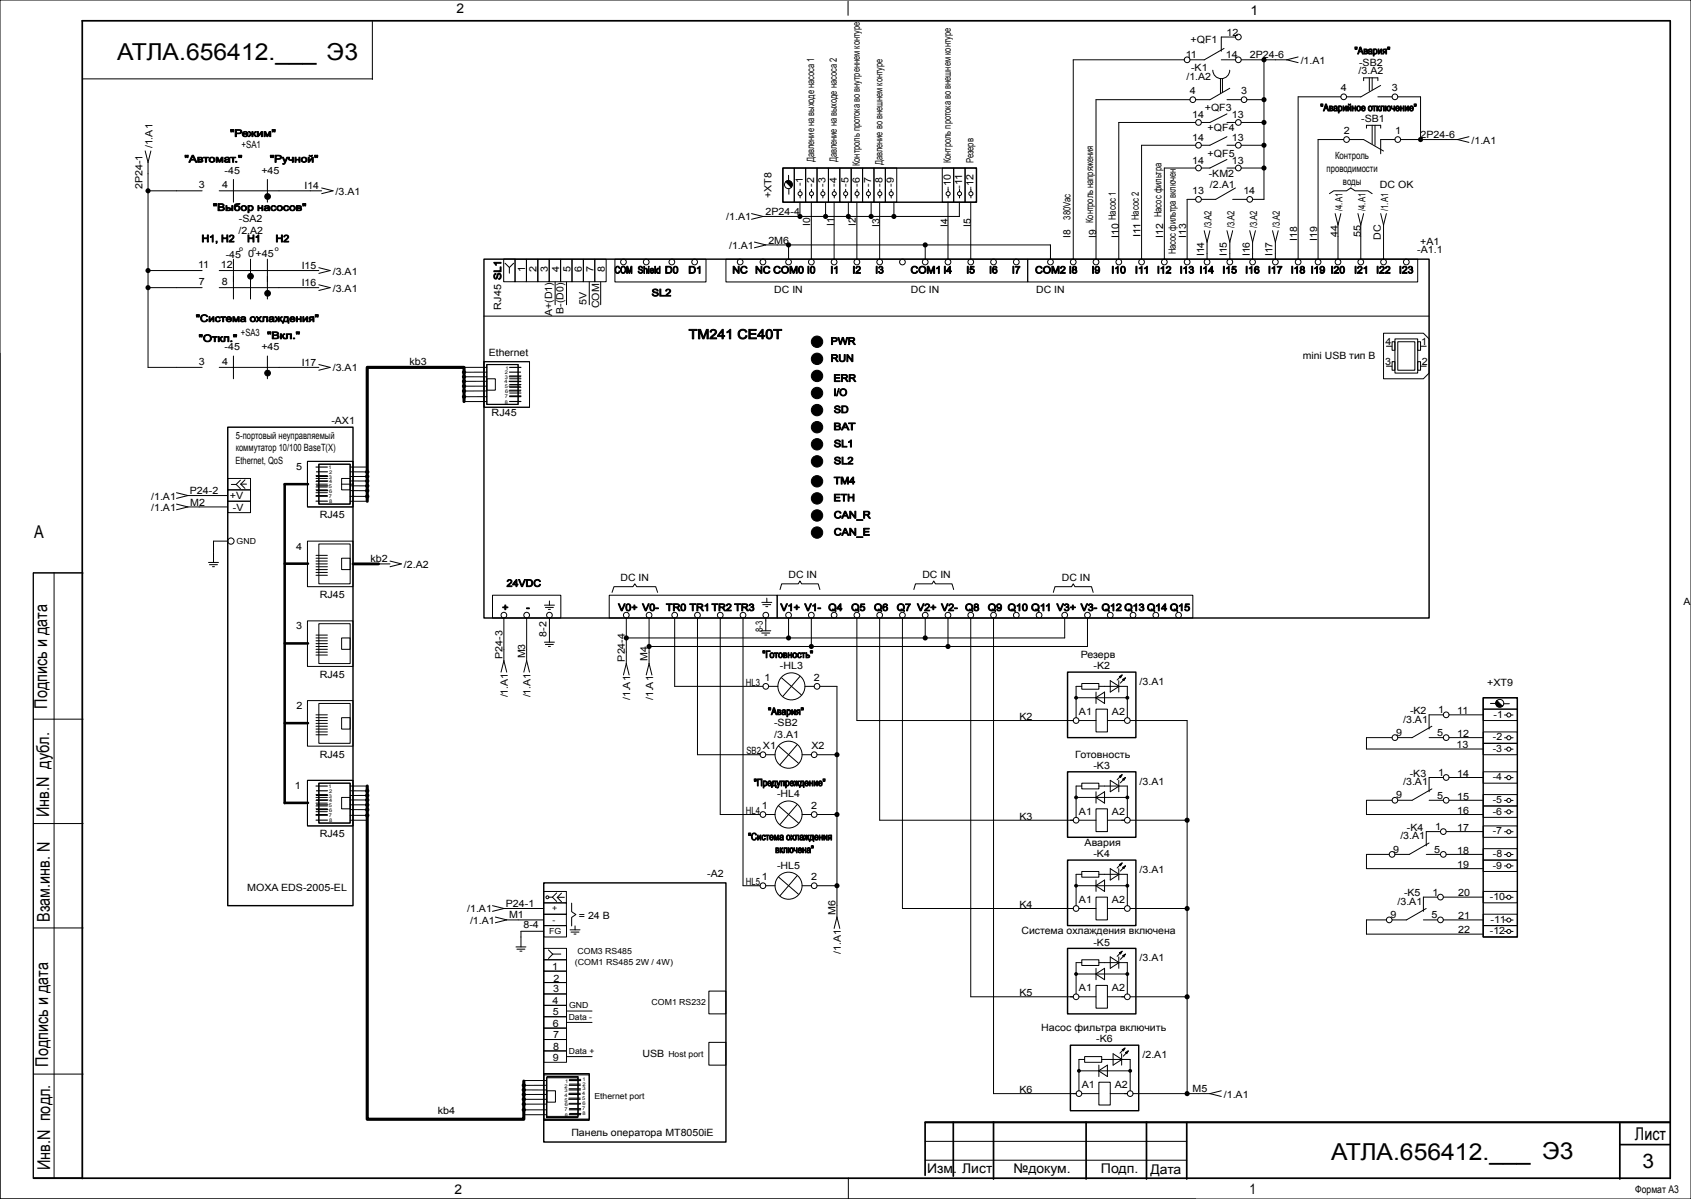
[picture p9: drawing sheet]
<svg xmlns="http://www.w3.org/2000/svg" width="594mm" height="421mm" viewBox="0 0 594 421" stroke-linecap="round" stroke-linejoin="round" font-family="sans-serif">
<g fill="none" stroke="#000" stroke-width=".35">
<path d="M0 0h594v421h-594zM130.8 7.5v20.4M297.9 .4v5M430 17l-7 4h-5M434 13h-5v5M29 27.7h101.9M416 21h-39v70M418 35h-33v56M426 24.6a2.97 2.97 0 0 0 3 3 2.97 2.97 0 0 0 3-3M428.7 27.6v5.2M429 21h5M429.4 27.6v4.7"/>
<path d="M431 35h5M432 31l-7 4h-5M436 21h16M438 35h6M444 21v49h-4M452 21l4 1M456 20l-4 1M471 34h-15v57M473 34h5M479 28.3v-1h5v1M481 27.3v4.7M482 27.3v4.2"/>
<path d="M484 34h5M485 30l-7 4M491 34h8v15M51 53l1 4M52 57v72h19M53 53l-1 4M275 59h4v12h-4zM279 59h4v12h-4zM283 59h4v12h-4zM287 59h4v12h-4zM291 59h4v12h-4zM295 59h4v12h-4z"/>
<path d="M299 59h4v12h-4zM303 59h4v12h-4zM307 59h4v12h-4zM311 59h4v12h-4zM331 59h4v12h-4zM335 59h4v12h-4zM339 59h4v12h-4zM420 43h-27v48M420 51h-19v40M420 59h-11v32M431 48l-6 3h-3M431 51h3"/>
<path d="M431 40l-6 3h-3M431 43h3M431 56l-6 3h-3M431 59h3M436 51h8M436 43h8M436 59h8M472 49h-9v42M474 49h5l7 4M480 45v-1h5v1M482 44v6.5M483 44v7"/>
<path d="M490 49h-5v5M492 49h20M512 49l4 1M516 48l-4 1M52 67h19M77 67h36M113 66l4 1-4 1M264 75l4 1M268 76l-4 1M277 61.6v1.9M277.1 66.2v2M281 71v5"/>
<path d="M281.1 68.8v.7M281.1 66.5v.8M285 71v20M285.1 68.8v.7M285.1 66.5v.8M289.1 68.8v.7M289.1 66.5v.8M290 71v5M293 71v20M293.1 68.8v.7M293.1 66.5v.8M297.1 68.8v.7"/>
<path d="M297.1 66.5v.8M298 71v5M301 71v20M301.1 68.8v.7M301.1 66.5v.8M305.1 68.8v.7M305.1 66.5v.8M306 71v5M309 71v20M309.1 68.8v.7M309.1 66.5v.8M313.1 68.8v.7"/>
<path d="M313.1 66.5v.8M314 71v5M333 71v20M333.1 68.8v.7M333.1 66.5v.8M337 71v5h-69M337.1 68.8v.7M337.1 66.5v.8M341 71v20M341.1 68.8v.7M341.1 66.5v.8M420 70h-3v21"/>
<path d="M433 70h5M434 66l-7 4h-5M467 68l1.5-1h4.5l1.5-1 1.5 1h4.5l1.5 1M469 75l1 4M470 79v12M471 75l-1 4M477 75l1 4M478 79v12M479 75l-1 4M485 75l1 4M486 79v12M487 75l-1 4"/>
<path d="M52 95h19M77 95h35M112 94l4 1-4 1M112 100l4 1-4 1M176.9 90.9h4v8h-4zM177.4 92.4l1.5 1.5M178.9 93.9v2M180.4 92.4l-1.5 1.5M180.9 91h4v7.9h-4zM184.9 91h4v7.9h-4zM188.9 91h4v7.9h-4zM192.9 91h4v7.9h-4z"/>
<path d="M195 99v8M196.9 91h4v7.9h-4zM199 99v8M200.9 91h4v7.9h-4zM204.9 91h4v7.9h-4zM207 99v8M208.9 91h4v7.9h-4zM211 99v8M216 91h32v8h-32zM255 91h106v8h-106zM265 85l4 1M269 86h100v5"/>
<path d="M269 86l-4 1M277 86v5M325 86v5M361 91h137v8h-137zM423 81l1 4M424 85v6M425 81l-1 4M431 81l1 4M432 85v6M433 81l-1 4M439 81l1 4M440 85v6"/>
<path d="M441 81l-1 4M447 81l1 4M448 85v6M449 81l-1 4M52 101h19M77 101h35M170 111h332M486 117h14l2 2v12l-2 2h-14zM490 119h8v12h-8zM0 124v297h420M77 129h35M112 128l4 1-4 1"/>
<path d="M163 132.3h8M170 127h16v16h-16zM171 135.6h-8M171 128h11v14h-11zM171 133h3v4h-3zM171 130.7h-8M171 133.9h-8M171 129h-8v12h8M171 137.3h-8M171 139.3h-8M179 135h4M179 132h4"/>
<path d="M179 139h4M179 133h4M179 137h4M179 134h4M179 136h4M179 138h4M487 121.6h1.9M487 128.6h1.9M489 120h1v3h-1zM489 127h1v3h-1zM491 120h6v10h-6zM498 120h1v3h-1z"/>
<path d="M498 127h1v3h-1zM499.1 121.6h1.9M499.1 128.6h1.9M62 173l4 1M62 177l4 1M66 174h14M66 174l-4 1M66 178h14M66 178l-4 1M80 172h8v4h-8zM80 176h8v4h-8zM80 168h8v4h-8z"/>
<path d="M81.3 170.1h1.6M84.5 168.6l-1.5 1.5 1.5 1.5M84.7 170h1.9M86 168.5l-1.5 1.5 1.5 1.5M108 162h16v16h-16zM111 170h4M111 167h4M111 174h4M111 168h4M111 172h4M111 169h4M111 171h4"/>
<path d="M111 173h4M112 163h11v14h-11zM120 168h3v4h-3zM120 170h4M123 172.3h6M123 174.3h6M123 164h6v12h-6M123 165.7h6M123 168.9h6M123 170.6h6M129 167.3h-6M73.3 197.5h3.5"/>
<path d="M73.6 198.3h2.8M74.6 199h.7M80 190h-5v7.5M108 190h16v16h-16zM111 198h4M111 195h4M111 196h4M111 197h4M111 199h4M112 191h11v14h-11zM120 196h3v4h-3zM133 198h4"/>
<path d="M137 197l4 1-4 1M11.7 201.1h17.3v212.5h-17.3zM19 201.2v212.6M29.2 201.2h-17.5v212.6M108 218h16v16h-16zM111 202h4M111 200h4M111 201h4M112 219h11v14h-11zM173 209h24v8h-24zM177 217v15M185 217v15"/>
<path d="M191.2 212.5h3.5M191.6 213.3h2.8M192.6 214h.7M193 211v1.5M193 217v8.5M214 209h59v8h-59zM215 208l.7-2h6.6l.7-1 .7 1h6.6l.7 2M220 217v16M228 217v16M237 217v24h31M245 217v48h22M253 217v69h14"/>
<path d="M261 217v94h6M267.6 211.5h3.5M267.9 212.3h2.8M269 213h.7M269 217v4.5M269.4 210v1.5M273 209h146v8h-146zM274 207l.6-2h5.8l.6-1 .6 1h5.8l.6 2M277 217v7M285 217v10M301 217v36h76M309 217v71h68"/>
<path d="M317 217v102h60M321 207l.6-2h5.8l.6-1 .6 1h5.8l.6 2M325 217v7M333 217v10M341 217v133h36M349 217v167h29M370 208l.6-2h5.8l.6-1 .6 1h5.8l.6 2M374 217v7h-154M382 217v10h-154M111 226h4M111 223h4M111 230h4"/>
<path d="M111 224h4M111 228h4M111 225h4M111 227h4M111 229h4M120 224h3v4h-3zM177 232l-1 4M177 232l1 4M185 232l-1 4M185 232l1 4M191.2 225.5h3.5M191.6 226.3h2.8"/>
<path d="M192.6 227h.7M220 233l-1 4M220 233l1 4M228 233l-1 4M228 233l1 4M267.3 221.5h3.4M267.6 222.3h2.8M268.6 223h.7M274.5 238l7 6M281 237.5l-6 7M380 240h6v2h-6zM390 239l3.1 2-3.1 2z"/>
<path d="M393 239v4M394.2 237l-1.8 1.8M395.3 238l-1.7 1.9M11.7 252.5h17.5M108 246h16v16h-16zM111 253h4M111 254h4M111 251h4M111 258h4M111 252h4M111 256h4M111 255h4"/>
<path d="M111 257h4M112 247h11v14h-11zM120 252h3v4h-3zM270 241h3.2M282.8 241h3.2M288 241h6v81M378 245h18M379 253h6M380 241h-2v11M384.9 245l3.1-2v4zM385 249h4v8h-4zM385 243v4"/>
<path d="M386 241h10v11M389 253h6M397 253h20v131M489 259h-9v4h41M491 259h5M502 259h5M503 255l-7 4M507 251h-5v5M509 251h12M509 259h12M521 249h12v4h-12zM521 257h12v4h-12z"/>
<path d="M521 245h12v4h-12zM523.6 247h1.9M528.2 247.1h2M528.5 251.1h.8M528.5 259.1h.8M530.8 251.1h.7M530.8 259.1h.7M108 274h16v16h-16zM111 279h4M112 275h11v14h-11zM123 276h6v12h-6M123 277.7h6"/>
<path d="M129 279.3h-6M269 265h3.3M273.5 262l7 6M280 261.5l-6 7M281.7 265h3.3M287 265h7M380 275h6v2h-6zM380 276h-2v11M385 278v4M386 276h10v11M390 274l3.1 2-3.1 2zM393 274v4"/>
<path d="M394.2 272l-1.8 1.8M395.3 273l-1.7 1.9M503 277l-7 4h-5M507 273h-5v5M509 273h12M521 261h12v4h-12zM521 271h12v4h-12zM521 279h12v4h-12zM528.5 263.1h.8M528.5 273.1h.8M530.8 273.1h.7M530.8 263.1h.7"/>
<path d="M11.7 289.2h17.5M111 280h4M111 282h4M111 286h4M111 284h4M111 281h4M111 283h4M111 285h4M120 280h3v4h-3zM123 284.3h6M123 286.3h6M123 280.9h6"/>
<path d="M123 282.6h6M269 286h3.3M273.5 283l7 6M280 282.5l-6 7M281.7 286h3.3M287 286h7M378 280h18M379 288h6M384.9 280l3.1-2v4zM385 284h4v8h-4zM389 288h6M397 288h20"/>
<path d="M489 281h-9v5h41M502 296l-7 4M502 281h5M506 292h-5v5M508 292h13M509 281h12M521 283h12v4h-12zM521 290h12v4h-12zM521 298h12v4h-12zM528.5 285.1h.8M528.5 292.1h.8M528.5 281.1h.8"/>
<path d="M530.8 281.1h.7M530.8 285.1h.7M530.8 292.1h.7M173 318l4 1M177 319h14M177 319l-4 1M191 317h8v4h-8zM191 313h8v4h-8zM192.9 315h1.1M195.5 313.5l-1.5 1.5 1.5 1.5M195.9 315.1h2.4M197.2 313.6l-1.5 1.5 1.5 1.5"/>
<path d="M200.8 317.1v3l1.5 1-1.5 1v3M269 311h3.3M273.5 308l7 6M280 307.5l-6 7M281.7 311h3.3M287 311h7M378 311h18M379 319h6M380 306h6v2h-6zM380 307h-2v11M384.9 311l3.1-2v4zM385 315h4v8h-4z"/>
<path d="M385 309v4M386 307h10v11M389 319h6M390 305l3.1 2-3.1 2zM393 305v4M394.2 303l-1.8 1.8M395.3 304l-1.7 1.9M397 319h20M488 300h-8v5h41M490 300h5M501 319l-7 4h-5M501 300h5"/>
<path d="M505 315h-5v5M507 315h14M508 300h13M521 302h12v4h-12zM521 313h12v4h-12zM528.5 304.1h.8M528.5 315.1h.8M528.5 300.1h.8M530.8 315.1h.7M530.8 304.1h.7M530.8 300.1h.7M11.7 325.8h17.5"/>
<path d="M174 322l4 1M178 323h13M178 323l-4 1M181.2 332.5h3.6M181.6 333.3h2.8M182.6 334h.7M191 321h8v4h-8zM191 333h8v4h-8zM191 337h8v4h-8zM191 325h8v4h-8zM191 327h-8v5.5M192.7 333.5l1.5 1.5-1.5 1.5"/>
<path d="M194 335h3M200.3 326.5h3.5M200.6 327.3h2.8M201.6 328h.7M202 325.1v1.4M294 322l-1 4M294 322l1 4M380 337h6v2h-6zM380 338h-2v11M386 338h10v11M390 336l3.1 2-3.1 2zM393 336v4"/>
<path d="M394.2 334l-1.8 1.8M395.3 335l-1.7 1.9M487 323h-7v5h41M500 323h5M507 323h14M521 325h12v4h-12zM521 321h12v4h-12zM528.5 327.1h.8M528.5 323.1h.8M530.8 327.1h.7M530.8 323.1h.7M191 341h8v4h-8z"/>
<path d="M191 345h8v4h-8zM191 349h8v4h-8zM191 353h8v4h-8zM191 357h8v4h-8zM199 359h9M199 355h9M249 348h6v8h-6zM378 342h18M379 350h6M384.9 342l3.1-2v4zM385 346h4v8h-4zM385 340v4"/>
<path d="M389 350h6M397 350h20M11.7 377.1h17.5M191 377.4h16v16h-16zM191 361h8v4h-8zM191 365h8v4h-8zM191 369h8v4h-8zM191 377h16v16h-16zM192 379.4h-8v12h8M192.1 378h11v14h-11zM199 371h9M200 379h4"/>
<path d="M249 366h6v8h-6zM379 376h18M381 371h6v2h-6zM381 372h-2v11M385.9 376l3.1-2v4zM386 374v4M387 372h10v11M391 370l3.1 2-3.1 2zM394 370v4M395.2 368l-1.8 1.8M396.3 369l-1.7 1.9M184 382.7h8"/>
<path d="M184 386h8M192 381.1h-8M192 384.3h-8M192 387.7h-8M192 389.7h-8M192.1 383h3v4h-3zM199.8 385.6h4M199.8 383.9h4M199.9 382.3h4M200 380.7h3.8M200 387.4h4M200 389.3h4"/>
<path d="M200.1 391h4M380 384h6M386 380h4v8h-4zM390 384h6M398 384h27M425 384l4 1M429 383l-4 1M298 413.6v7.3M325 407.4h91.9M325 400.8h91.9"/>
<circle cx="435" cy="13" r="1"/>
<circle cx="417" cy="21" r="1"/>
<circle cx="419" cy="35" r="1"/>
<circle cx="435" cy="21" r="1"/>
<circle cx="437" cy="35" r="1"/>
<circle cx="472" cy="34" r="1"/>
<circle cx="490" cy="34" r="1"/>
<circle cx="421" cy="59" r="1"/>
<circle cx="421" cy="43" r="1"/>
<circle cx="421" cy="51" r="1"/>
<circle cx="435" cy="59" r="1"/>
<circle cx="435" cy="43" r="1"/>
<circle cx="435" cy="51" r="1"/>
<circle cx="473" cy="49" r="1"/>
<circle cx="491" cy="49" r="1"/>
<circle cx="277" cy="64.9" r="1.38"/>
<circle cx="281.1" cy="68" r=".72"/>
<circle cx="285.1" cy="68" r=".72"/>
<circle cx="289.1" cy="68" r=".72"/>
<circle cx="293.1" cy="68" r=".72"/>
<circle cx="297.1" cy="68" r=".72"/>
<circle cx="301.1" cy="68" r=".72"/>
<circle cx="305.1" cy="68" r=".72"/>
<circle cx="309.1" cy="68" r=".72"/>
<circle cx="313.1" cy="68" r=".72"/>
<circle cx="333.1" cy="68" r=".72"/>
<circle cx="337.1" cy="68" r=".72"/>
<circle cx="341.1" cy="68" r=".72"/>
<circle cx="421" cy="70" r="1"/>
<circle cx="439" cy="70" r="1"/>
<circle cx="219" cy="92" r="1"/>
<circle cx="227" cy="92" r="1"/>
<circle cx="236" cy="92" r="1"/>
<circle cx="244" cy="92" r="1"/>
<circle cx="260" cy="92" r="1"/>
<circle cx="268" cy="92" r="1"/>
<circle cx="277" cy="92" r="1"/>
<circle cx="285" cy="92" r="1"/>
<circle cx="293" cy="92" r="1"/>
<circle cx="301" cy="92" r="1"/>
<circle cx="309" cy="92" r="1"/>
<circle cx="317" cy="92" r="1"/>
<circle cx="325" cy="92" r="1"/>
<circle cx="333" cy="92" r="1"/>
<circle cx="341" cy="92" r="1"/>
<circle cx="349" cy="92" r="1"/>
<circle cx="357" cy="92" r="1"/>
<circle cx="369" cy="92" r="1"/>
<circle cx="377" cy="92" r="1"/>
<circle cx="385" cy="92" r="1"/>
<circle cx="393" cy="92" r="1"/>
<circle cx="401" cy="92" r="1"/>
<circle cx="409" cy="92" r="1"/>
<circle cx="417" cy="92" r="1"/>
<circle cx="424" cy="92" r="1"/>
<circle cx="432" cy="92" r="1"/>
<circle cx="440" cy="92" r="1"/>
<circle cx="448" cy="92" r="1"/>
<circle cx="456" cy="92" r="1"/>
<circle cx="463" cy="92" r="1"/>
<circle cx="470" cy="92" r="1"/>
<circle cx="478" cy="92" r="1"/>
<circle cx="486" cy="92" r="1"/>
<circle cx="494" cy="92" r="1"/>
<circle cx="81.1" cy="190" r="1.1"/>
<circle cx="177" cy="216" r="1"/>
<circle cx="185" cy="216" r="1"/>
<circle cx="193" cy="216" r="1"/>
<circle cx="220" cy="216" r="1"/>
<circle cx="228" cy="216" r="1"/>
<circle cx="237" cy="216" r="1"/>
<circle cx="245" cy="216" r="1"/>
<circle cx="253" cy="216" r="1"/>
<circle cx="261" cy="216" r="1"/>
<circle cx="269" cy="216" r="1"/>
<circle cx="277" cy="216" r="1"/>
<circle cx="285" cy="216" r="1"/>
<circle cx="293" cy="216" r="1"/>
<circle cx="301" cy="216" r="1"/>
<circle cx="309" cy="216" r="1"/>
<circle cx="317" cy="216" r="1"/>
<circle cx="325" cy="216" r="1"/>
<circle cx="333" cy="216" r="1"/>
<circle cx="341" cy="216" r="1"/>
<circle cx="349" cy="216" r="1"/>
<circle cx="357" cy="216" r="1"/>
<circle cx="365" cy="216" r="1"/>
<circle cx="374" cy="216" r="1"/>
<circle cx="382" cy="216" r="1"/>
<circle cx="390" cy="216" r="1"/>
<circle cx="398" cy="216" r="1"/>
<circle cx="406" cy="216" r="1"/>
<circle cx="414" cy="216" r="1"/>
<circle cx="269" cy="241" r="1"/>
<circle cx="278" cy="241" r="4.8"/>
<circle cx="287" cy="241" r="1"/>
<circle cx="378" cy="253" r="1"/>
<circle cx="396" cy="253" r="1"/>
<circle cx="490" cy="259" r="1"/>
<circle cx="508" cy="251" r="1"/>
<circle cx="508" cy="259" r="1"/>
<circle cx="526.9" cy="247" r="1.38"/>
<circle cx="530" cy="259.1" r=".72"/>
<circle cx="530" cy="251.1" r=".72"/>
<circle cx="268" cy="265" r="1"/>
<circle cx="277" cy="265" r="4.8"/>
<circle cx="286" cy="265" r="1"/>
<circle cx="508" cy="273" r="1"/>
<circle cx="530" cy="263.1" r=".72"/>
<circle cx="530" cy="273.1" r=".72"/>
<circle cx="268" cy="286" r="1"/>
<circle cx="277" cy="286" r="4.8"/>
<circle cx="286" cy="286" r="1"/>
<circle cx="378" cy="288" r="1"/>
<circle cx="396" cy="288" r="1"/>
<circle cx="489" cy="300" r="1"/>
<circle cx="490" cy="281" r="1"/>
<circle cx="507" cy="300" r="1"/>
<circle cx="507" cy="292" r="1"/>
<circle cx="508" cy="281" r="1"/>
<circle cx="530" cy="281.1" r=".72"/>
<circle cx="530" cy="292.1" r=".72"/>
<circle cx="530" cy="285.1" r=".72"/>
<circle cx="192.3" cy="315.1" r=".5"/>
<circle cx="268" cy="311" r="1"/>
<circle cx="277" cy="311" r="4.8"/>
<circle cx="286" cy="311" r="1"/>
<circle cx="378" cy="319" r="1"/>
<circle cx="396" cy="319" r="1"/>
<circle cx="506" cy="315" r="1"/>
<circle cx="530" cy="300.1" r=".72"/>
<circle cx="530" cy="315.1" r=".72"/>
<circle cx="530" cy="304.1" r=".72"/>
<circle cx="488" cy="323" r="1"/>
<circle cx="506" cy="323" r="1"/>
<circle cx="530" cy="327.1" r=".72"/>
<circle cx="530" cy="323.1" r=".72"/>
<circle cx="378" cy="350" r="1"/>
<circle cx="396" cy="350" r="1"/>
<circle cx="379" cy="384" r="1"/>
<circle cx="397" cy="384" r="1"/>
</g>
<g fill="none" stroke="#000" stroke-width=".6">
<path d="M28.8 7.3h557.9M28.9 7.4v406.4M586.7 7.4v406.4M325 394.1h261.5M334.9 394v19M349 394v20M381.5 394v20M402.7 394v20M416.9 394.1v19.9M569 394.5v19.5M586.5 394h-261.5v18.7M569.1 401.9h17.4"/>
<path d="M586.7 413.7h-574.9"/>
</g>
<path d="M275 59h68v12h-68zM170 91h332v126h-332zM80 150h44v168h-44zM375 236h24v23h-24zM521 245h12v84h-12zM375 271h24v23h-24zM191 310h64v91h-64zM375 302h24v23h-24zM375 333h24v23h-24zM376 367h24v23h-24z" fill="none" stroke="#000" stroke-width=".5"/>
<path d="M163 141v-12h-34v47M129 276v117h55v-13.4" fill="none" stroke="#000" stroke-width="1.1"/>
<g fill="#000" stroke="#000" stroke-width=".35">
<path d="M393.2 237.6l1-.6-.6 1zM394.3 238.6l1-.6-.5 1zM393.2 272.6l1-.6-.6 1zM394.3 273.6l1-.6-.5 1zM393.2 303.6l1-.6-.6 1zM394.3 304.6l1-.6-.5 1zM393.2 334.6l1-.6-.6 1zM394.3 335.6l1-.6-.5 1zM394.2 368.6l1-.6-.6 1zM395.3 369.6l1-.6-.5 1z"/>
<path d="M276 63.8a1.34 1.34 0 0 1 1.9 0 1.34 1.34 0 0 1 0 1.9z" fill-rule="evenodd"/>
<path d="M525.8 246l1.9 1.9a1.34 1.34 0 0 1-1.9 0 1.34 1.34 0 0 1 0-1.9z" fill-rule="evenodd"/>
<circle cx="94" cy="69" r="1"/>
<circle cx="88" cy="97" r="1"/>
<circle cx="94" cy="103" r="1"/>
<circle cx="94" cy="131" r="1"/>
<circle cx="287" cy="132" r="2"/>
<circle cx="287" cy="138" r="2"/>
<circle cx="287" cy="126" r="2"/>
<circle cx="287" cy="120" r="2"/>
<circle cx="287" cy="156" r="2"/>
<circle cx="287" cy="150" r="2"/>
<circle cx="287" cy="144" r="2"/>
<circle cx="287" cy="169" r="2"/>
<circle cx="287" cy="175" r="2"/>
<circle cx="287" cy="162" r="2"/>
<circle cx="287" cy="181" r="2"/>
<circle cx="287" cy="187" r="2"/>
<circle cx="378" cy="245" r=".5"/>
<circle cx="396" cy="245" r=".5"/>
<circle cx="378" cy="280" r=".5"/>
<circle cx="396" cy="280" r=".5"/>
<circle cx="378" cy="311" r=".5"/>
<circle cx="396" cy="311" r=".5"/>
<circle cx="378" cy="342" r=".5"/>
<circle cx="396" cy="342" r=".5"/>
<circle cx="379" cy="376" r=".5"/>
<circle cx="397" cy="376" r=".5"/>
</g>
<path d="M108.2 170h-8.2v112M100 197.9h8.2M100 225.9h8.2M100 253.9h8.2M100 281.9h8.2" fill="none" stroke="#000" stroke-width=".9"/>
<g fill="none" stroke="#000" stroke-width=".4">
<path d="M171 128h11v14h-11zM178.8 135.6h4M178.8 133.9h4M178.8 137.3h4M178.9 132.3h4M179 130.7h3.8M179 139.3h4M179 129h4M179 141h4M111 164h4M111 176h4M111 174.3h4"/>
<path d="M111.1 167.3h4M111.2 168.9h4M111.2 165.7h3.8M111.2 172.3h4M111.2 170.6h4M112 163h11v14h-11zM111 276h4M111.1 279.3h4M111.2 277.7h3.8M112 275h11v14h-11zM111 288h4M111 286.3h4"/>
<path d="M111.2 280.9h4M111.2 284.3h4M111.2 282.6h4M192 378.4h11v14h-11zM200 379.4h4M199.8 386h4M199.8 384.3h4M199.8 387.7h4M199.9 382.7h4M200 381.1h3.8M200 391.4h4M200 389.7h4"/>
</g>
<path d="M82 63v8M93.9 63v8M82 91v8M82 97v8M88 91v8M88 97v8M93.9 91v8M93.9 97v8M82 125v8M93.9 125v8" fill="none" stroke="#000" stroke-width=".35" stroke-dasharray="8.5 3.5"/>
<path d="M124 198h9" fill="none" stroke="#000" stroke-width="1"/>
<g fill="#000">
<circle cx="444" cy="35" r=".9"/>
<circle cx="444" cy="21" r=".9"/>
<circle cx="444" cy="51" r=".9"/>
<circle cx="444" cy="59" r=".9"/>
<circle cx="444" cy="43" r=".9"/>
<circle cx="499" cy="49" r=".9"/>
<circle cx="52" cy="67" r=".9"/>
<circle cx="281" cy="76" r=".9"/>
<circle cx="290" cy="76" r=".9"/>
<circle cx="298" cy="76" r=".9"/>
<circle cx="306" cy="76" r=".9"/>
<circle cx="314" cy="76" r=".9"/>
<circle cx="52" cy="95" r=".9"/>
<circle cx="277" cy="86" r=".9"/>
<circle cx="325" cy="86" r=".9"/>
<circle cx="52" cy="101" r=".9"/>
<circle cx="163" cy="133.9" r=".75"/>
<circle cx="163" cy="135.6" r=".75"/>
<circle cx="163" cy="137.3" r=".75"/>
<circle cx="163" cy="139.3" r=".75"/>
<circle cx="163" cy="132.3" r=".75"/>
<circle cx="163" cy="130.7" r=".75"/>
<circle cx="129" cy="170.6" r=".75"/>
<circle cx="129" cy="172.3" r=".75"/>
<circle cx="129" cy="174.3" r=".75"/>
<circle cx="129" cy="168.9" r=".75"/>
<circle cx="129" cy="167.3" r=".75"/>
<circle cx="129" cy="165.7" r=".75"/>
<circle cx="220" cy="224" r=".9"/>
<circle cx="228" cy="227" r=".9"/>
<circle cx="277" cy="224" r=".9"/>
<circle cx="285" cy="227" r=".9"/>
<circle cx="325" cy="224" r=".9"/>
<circle cx="333" cy="227" r=".9"/>
<circle cx="129" cy="279.3" r=".75"/>
<circle cx="129" cy="277.7" r=".75"/>
<circle cx="294" cy="265" r=".9"/>
<circle cx="129" cy="286.3" r=".75"/>
<circle cx="129" cy="284.3" r=".75"/>
<circle cx="129" cy="280.9" r=".75"/>
<circle cx="129" cy="282.6" r=".75"/>
<circle cx="294" cy="286" r=".9"/>
<circle cx="417" cy="288" r=".9"/>
<circle cx="294" cy="311" r=".9"/>
<circle cx="417" cy="319" r=".9"/>
<circle cx="417" cy="350" r=".9"/>
<circle cx="184" cy="386" r=".75"/>
<circle cx="184" cy="384.3" r=".75"/>
<circle cx="184" cy="389.7" r=".75"/>
<circle cx="184" cy="382.7" r=".75"/>
<circle cx="184" cy="387.7" r=".75"/>
<circle cx="184" cy="381.1" r=".75"/>
<circle cx="417" cy="384" r=".9"/>
</g>
<g font-size="8.2">
<text x="41.2" y="21">АТЛА.656412.___ Э3</text>
<text x="467.6" y="407.2">АТЛА.656412.___ Э3</text>
</g>
<text font-size="7" x="577" y="410">3</text>
<g font-size="6.2">
<text x="11.9" y="189">A</text>
<text x="16.6" y="248.9" transform="rotate(-90 16.6 248.9)">Подпись и дата</text>
<text x="17.3" y="287" transform="rotate(-90 17.3 287)">Инв.N дубл.</text>
<text x="17.5" y="323.7" transform="rotate(-90 17.5 323.7)">Взам.инв. N</text>
<text x="16.9" y="374.5" transform="rotate(-90 16.9 374.5)">Подпись и дата</text>
<text x="574.3" y="400.3">Лист</text>
<text x="17.6" y="410.9" transform="rotate(-90 17.6 410.9)">Инв.N подл.</text>
</g>
<text font-size="5" x="438.9" y="419.4">1</text>
<g font-size="4.7">
<text x="160.3" y="4.7">2</text>
<text x="439.3" y="5.3">1</text>
<text x="241.9" y="119">TM241 CE40T</text>
<text x="325.7" y="412">Изм.</text>
<text x="338" y="412">Лист</text>
<text x="356" y="412">№докум.</text>
<text x="386.7" y="412">Подп.</text>
<text x="404.1" y="412.2">Дата</text>
<text x="159.6" y="419.4">2</text>
</g>
<text font-size="3.7" x="574.4" y="419">Формат А3</text>
<g font-size="3.5">
<text x="418.2" y="15">+QF1</text>
<text x="430.9" y="12.5">12</text>
<text x="416.5" y="20.3">11</text>
<text x="430.6" y="20.5">14</text>
<text x="439" y="20.5">2P24-6</text>
<text x="456.9" y="22.4">/1.A1</text>
<text x="475.8" y="19">&quot;Авария&quot;</text>
<text x="477.4" y="23">-SB2</text>
<text x="416.8" y="28">/1.A2</text>
<text x="418.4" y="25">-K1</text>
<text x="477.2" y="26">/3.A2</text>
<text x="418" y="33">4</text>
<text x="436" y="33">3</text>
<text x="471" y="32">4</text>
<text x="488.9" y="32">3</text>
<text x="418.8" y="41.5">14</text>
<text x="423.2" y="39">+QF3</text>
<text x="432.7" y="41.5">13</text>
<text x="463.8" y="39">&quot;Аварийное отключение&quot;</text>
<text x="424.2" y="46">+QF4</text>
<text x="472" y="47">2</text>
<text x="478.1" y="43">-SB1</text>
<text x="490.1" y="47">1</text>
<text x="53.6" y="52.1" transform="rotate(-90 53.6 52.1)">/1.A1</text>
<text x="80.8" y="48">&quot;Режим&quot;</text>
<text x="84.8" y="52">+SA1</text>
<text x="418.8" y="49.5">14</text>
<text x="432.7" y="49.5">13</text>
<text x="499" y="48.5">2P24-6</text>
<text x="516.9" y="50.4">/1.A1</text>
<text x="64.8" y="57">&quot;Автомат.&quot;</text>
<text x="94.8" y="57">&quot;Ручной&quot;</text>
<text x="286" y="57" transform="rotate(-90 286 57)">Давление на выходе насоса 1</text>
<text x="294" y="57" transform="rotate(-90 294 57)">Давление на выходе насоса 2</text>
<text x="302" y="58.3" transform="rotate(-90 302 58.3)">Контроль протока во внутреннем контуре</text>
<text x="310" y="58" transform="rotate(-90 310 58)">Давление во внешнем контуре</text>
<text x="334" y="57.3" transform="rotate(-90 334 57.3)">Контроль протока во внешнем контуре</text>
<text x="342" y="57.3" transform="rotate(-90 342 57.3)">Резерв</text>
<text x="418.8" y="57.5">14</text>
<text x="424.2" y="55">+QF5</text>
<text x="432.7" y="57.5">13</text>
<text x="468.9" y="56">Контроль</text>
<text x="78.9" y="61">-45</text>
<text x="91.8" y="61">+45</text>
<text x="282" y="65.4" transform="rotate(-90 282 65.4)">-1</text>
<text x="286" y="65.6" transform="rotate(-90 286 65.6)">-2</text>
<text x="290" y="65.7" transform="rotate(-90 290 65.7)">-3</text>
<text x="294" y="65.7" transform="rotate(-90 294 65.7)">-4</text>
<text x="298" y="65.7" transform="rotate(-90 298 65.7)">-5</text>
<text x="302" y="65.7" transform="rotate(-90 302 65.7)">-6</text>
<text x="306" y="65.7" transform="rotate(-90 306 65.7)">-7</text>
<text x="310" y="65.6" transform="rotate(-90 310 65.6)">-8</text>
<text x="314" y="65.7" transform="rotate(-90 314 65.7)">-9</text>
<text x="424.6" y="62">-KM2</text>
<text x="466" y="60.5">проводимости</text>
<text x="471.7" y="65">воды</text>
<text x="50" y="66.4" transform="rotate(-90 50 66.4)">2P24-1</text>
<text x="69.9" y="66">3</text>
<text x="78" y="66">4</text>
<text x="107" y="66.5">I14</text>
<text x="117.9" y="68.4">/3.A1</text>
<text x="271" y="69.6" transform="rotate(-90 271 69.6)">+XT8</text>
<text x="334" y="66.7" transform="rotate(-90 334 66.7)">-10</text>
<text x="338" y="66.4" transform="rotate(-90 338 66.4)">-11</text>
<text x="342" y="66.7" transform="rotate(-90 342 66.7)">-12</text>
<text x="418.8" y="68">13</text>
<text x="425" y="66">/2.A1</text>
<text x="436.7" y="68">14</text>
<text x="484.7" y="66">DC OK</text>
<text x="74.8" y="74">&quot;Выбор насосов&quot;</text>
<text x="83.9" y="78">-SA2</text>
<text x="255.1" y="77.4">/1.A1</text>
<text x="268.9" y="75.5">2P24-4</text>
<text x="376" y="77.1" transform="rotate(-90 376 77.1)">380Vac</text>
<text x="392" y="77.3" transform="rotate(-90 392 77.3)">Насос 1</text>
<text x="471.6" y="74.1" transform="rotate(-90 471.6 74.1)">/4.A1</text>
<text x="479.6" y="74.1" transform="rotate(-90 479.6 74.1)">/4.A1</text>
<text x="487.6" y="74.1" transform="rotate(-90 487.6 74.1)">/1.A1</text>
<text x="83.8" y="82">/2.A2</text>
<text x="284.6" y="79.5" transform="rotate(-90 284.6 79.5)">I0</text>
<text x="293" y="79.3" transform="rotate(-90 293 79.3)">I1</text>
<text x="300.6" y="79.5" transform="rotate(-90 300.6 79.5)">I2</text>
<text x="309" y="79.6" transform="rotate(-90 309 79.6)">I3</text>
<text x="333" y="79.6" transform="rotate(-90 333 79.6)">I4</text>
<text x="341" y="79.6" transform="rotate(-90 341 79.6)">I5</text>
<text x="376" y="83.5" transform="rotate(-90 376 83.5)">I8</text>
<text x="384" y="78.3" transform="rotate(-90 384 78.3)">Контроль напряжения</text>
<text x="385" y="83.6" transform="rotate(-90 385 83.6)">I9</text>
<text x="393" y="83.6" transform="rotate(-90 393 83.6)">I10</text>
<text x="400.6" y="83.3" transform="rotate(-90 400.6 83.3)">I11 Насос 2</text>
<text x="408.6" y="83.5" transform="rotate(-90 408.6 83.5)">I12 Насос фильтра</text>
<text x="416.6" y="83.6" transform="rotate(-90 416.6 83.6)">I13</text>
<text x="425.6" y="80.1" transform="rotate(-90 425.6 80.1)">/3.A2</text>
<text x="433.6" y="80.1" transform="rotate(-90 433.6 80.1)">/3.A2</text>
<text x="441.6" y="80.1" transform="rotate(-90 441.6 80.1)">/3.A2</text>
<text x="449.6" y="80.1" transform="rotate(-90 449.6 80.1)">/3.A2</text>
<text x="470" y="83.1" transform="rotate(-90 470 83.1)">44</text>
<text x="478" y="83.1" transform="rotate(-90 478 83.1)">55</text>
<text x="70.8" y="85">Н1, Н2</text>
<text x="86.8" y="85">Н1</text>
<text x="96.8" y="85">Н2</text>
<text x="256.1" y="87.4">/1.A1</text>
<text x="269.9" y="85.5">2M6</text>
<text x="413" y="89.3" transform="rotate(-90 413 89.3)">Насос фильтра включен</text>
<text x="455.6" y="84.5" transform="rotate(-90 455.6 84.5)">I18</text>
<text x="462.6" y="84.6" transform="rotate(-90 462.6 84.6)">I19</text>
<text x="485" y="84.3" transform="rotate(-90 485 84.3)">DC</text>
<text x="497.8" y="89">-A1.1</text>
<text x="498.8" y="86">+A1</text>
<text x="69.6" y="94">11</text>
<text x="77.6" y="94">12</text>
<text x="79.3" y="90.5">-45</text>
<text x="87.2" y="90.4">0+45</text>
<text x="106" y="94.5">I15</text>
<text x="184.4" y="95.4" transform="rotate(-90 184.4 95.4)">1</text>
<text x="188.4" y="95.5" transform="rotate(-90 188.4 95.5)">2</text>
<text x="192.4" y="95.5" transform="rotate(-90 192.4 95.5)">3</text>
<text x="196.4" y="95.5" transform="rotate(-90 196.4 95.5)">4</text>
<text x="200.4" y="95.5" transform="rotate(-90 200.4 95.5)">5</text>
<text x="204.4" y="95.5" transform="rotate(-90 204.4 95.5)">6</text>
<text x="208.4" y="95.5" transform="rotate(-90 208.4 95.5)">7</text>
<text x="212.4" y="95.5" transform="rotate(-90 212.4 95.5)">8</text>
<text x="423" y="90" transform="rotate(-90 423 90)">I14</text>
<text x="431" y="90" transform="rotate(-90 431 90)">I15</text>
<text x="439" y="90" transform="rotate(-90 439 90)">I16</text>
<text x="447" y="90" transform="rotate(-90 447 90)">I17</text>
<text x="69.9" y="100">7</text>
<text x="77.9" y="100">8</text>
<text x="106" y="100.5">I16</text>
<text x="116.9" y="96.4">/3.A1</text>
<text x="215.9" y="96">COM Shield D0</text>
<text x="241.8" y="96">D1</text>
<text x="257.2" y="96">NC</text>
<text x="265.3" y="96">NC COM0 I0</text>
<text x="291.7" y="96">I1</text>
<text x="299.4" y="96">I2</text>
<text x="307.4" y="96">I3</text>
<text x="319.8" y="96">COM1 I4</text>
<text x="339.5" y="96">I5</text>
<text x="347.4" y="96">I6</text>
<text x="355.5" y="96">I7</text>
<text x="363.6" y="96">COM2 I8</text>
<text x="383.5" y="96">I9</text>
<text x="390.4" y="96">I10</text>
<text x="398.6" y="96">I11</text>
<text x="406.4" y="96">I12</text>
<text x="414.4" y="96">I13 I14</text>
<text x="429.4" y="96">I15</text>
<text x="437.4" y="96">I16</text>
<text x="445.4" y="96">I17</text>
<text x="453.4" y="96">I18 I19 I20</text>
<text x="475.6" y="96">I21</text>
<text x="483.4" y="96">I22</text>
<text x="491.4" y="96">I23</text>
<text x="116.9" y="102.4">/3.A1</text>
<text x="206" y="107.1" transform="rotate(-90 206 107.1)">5V</text>
<text x="228.9" y="104">SL2</text>
<text x="272" y="103">DC IN</text>
<text x="320" y="103">DC IN</text>
<text x="364" y="103">DC IN</text>
<text x="68.8" y="113">&quot;Система охлаждения&quot;</text>
<text x="176" y="108.7" transform="rotate(-90 176 108.7)">RJ45 SL1</text>
<text x="194" y="111" transform="rotate(-90 194 111)">A+(D1)</text>
<text x="198" y="110.2" transform="rotate(-90 198 110.2)">B-(D0)</text>
<text x="210.5" y="108.2" transform="rotate(-90 210.5 108.2)">COM</text>
<text x="84.6" y="118">+SA3</text>
<text x="93.8" y="119">&quot;Вкл.&quot;</text>
<text x="69.8" y="120">&quot;Откл.&quot;</text>
<text x="78.9" y="123">-45</text>
<text x="91.8" y="123">+45</text>
<text x="171.7" y="125">Ethernet</text>
<text x="291.8" y="121">PWR</text>
<text x="457.6" y="126">mini USB тип B</text>
<text x="486.7" y="121.2">4</text>
<text x="499.2" y="121.3">1</text>
<text x="69.9" y="128">3</text>
<text x="78" y="128">4</text>
<text x="106" y="128.5">I17</text>
<text x="116.9" y="130.4">/3.A1</text>
<text x="143.8" y="128">kb3</text>
<text x="291.8" y="127">RUN</text>
<text x="486.6" y="128.2">3</text>
<text x="499.4" y="128.2">2</text>
<text x="292.8" y="134">ERR</text>
<text x="292.8" y="139">I/O</text>
<text x="116.4" y="149">-AX1</text>
<text x="172.7" y="146">RJ45</text>
<text x="292.9" y="145">SD</text>
<text x="82.9" y="154">5-портовый неуправляемый</text>
<text x="292.8" y="151">BAT</text>
<text x="82.8" y="158.5">коммутатор 10/100 BaseT(X)</text>
<text x="292.9" y="157">SL1</text>
<text x="82.7" y="163">Ethernet, QoS</text>
<text x="104" y="165">5</text>
<text x="292.9" y="163">SL2</text>
<text x="66.7" y="173.5">P24-2</text>
<text x="292.9" y="170">TM4</text>
<text x="53.1" y="175.4">/1.A1</text>
<text x="53.1" y="179.4">/1.A1</text>
<text x="66.8" y="177.5">M2</text>
<text x="80.8" y="175.4">+V</text>
<text x="81.8" y="179.5">-V</text>
<text x="292.8" y="176">ETH</text>
<text x="112.3" y="182">RJ45</text>
<text x="292.9" y="182">CAN_R</text>
<text x="292.9" y="188">CAN_E</text>
<text x="104" y="193">4</text>
<text x="130.1" y="197.5">kb2</text>
<text x="141.9" y="199.4">/2.A2</text>
<text x="277" y="203">DC IN</text>
<text x="324" y="203">DC IN</text>
<text x="178" y="206">24VDC</text>
<text x="218" y="204">DC IN</text>
<text x="373" y="204">DC IN</text>
<text x="112.3" y="210">RJ45</text>
<text x="176.4" y="214.5">+</text>
<text x="184.9" y="214.5">-</text>
<text x="217.1" y="214.5">V0+ V0-</text>
<text x="234" y="214.5">TR0 TR1 TR2 TR3</text>
<text x="274.1" y="214.5">V1+ V1-</text>
<text x="291" y="214.5">Q4</text>
<text x="299" y="214.5">Q5</text>
<text x="307" y="214.5">Q6</text>
<text x="315" y="214.5">Q7 V2+ V2-</text>
<text x="339" y="214.5">Q8</text>
<text x="347" y="214.5">Q9 Q10 Q11 V3+ V3- Q12 Q13 Q14 Q15</text>
<text x="591.3" y="212.6">A</text>
<text x="104" y="221">3</text>
<text x="268" y="221.9" transform="rotate(-90 268 221.9)">8-3</text>
<text x="192" y="223.7" transform="rotate(-90 192 223.7)">8-2</text>
<text x="176.5" y="231.3" transform="rotate(-90 176.5 231.3)">P24-3</text>
<text x="184.5" y="231.2" transform="rotate(-90 184.5 231.2)">M3</text>
<text x="219.5" y="232.3" transform="rotate(-90 219.5 232.3)">P24-4</text>
<text x="227.5" y="232.2" transform="rotate(-90 227.5 232.2)">M4</text>
<text x="267.8" y="231">&quot;Готовность&quot;</text>
<text x="379.7" y="231">Резерв</text>
<text x="112.3" y="238">RJ45</text>
<text x="268.6" y="239">1</text>
<text x="274" y="235">-HL3</text>
<text x="285.9" y="239">2</text>
<text x="384.1" y="235">-K2</text>
<text x="178.4" y="244.9" transform="rotate(-90 178.4 244.9)">/1.A1</text>
<text x="186.4" y="244.9" transform="rotate(-90 186.4 244.9)">/1.A1</text>
<text x="221.4" y="245.9" transform="rotate(-90 221.4 245.9)">/1.A1</text>
<text x="229.4" y="245.9" transform="rotate(-90 229.4 245.9)">/1.A1</text>
<text x="262" y="240.7">HL3</text>
<text x="400.3" y="240.5">/3.A1</text>
<text x="522.4" y="241">+XT9</text>
<text x="104.1" y="249">2</text>
<text x="269.8" y="251">&quot;Авария&quot;</text>
<text x="379" y="251">A1</text>
<text x="390.6" y="251">A2</text>
<text x="495.3" y="250.7">-K2</text>
<text x="505.2" y="250.5">1</text>
<text x="511.9" y="250.7">11</text>
<text x="271.9" y="255">-SB2</text>
<text x="358.1" y="252.7">K2</text>
<text x="492.9" y="253.7">/3.A1</text>
<text x="524.7" y="252">-1</text>
<text x="268" y="263">X1</text>
<text x="272" y="259">/3.A1</text>
<text x="285" y="263">X2</text>
<text x="490.4" y="258.3">9</text>
<text x="504.8" y="258.5">5</text>
<text x="511.6" y="262.5">13</text>
<text x="511.9" y="258.7">12</text>
<text x="524.4" y="260">-2</text>
<text x="112.3" y="266">RJ45</text>
<text x="262.2" y="264.7">SB2</text>
<text x="377.7" y="266">Готовность</text>
<text x="524.4" y="264">-3</text>
<text x="384.1" y="270">-K3</text>
<text x="400.3" y="275.5">/3.A1</text>
<text x="492.9" y="275.7">/3.A1</text>
<text x="495.2" y="272.7">-K3</text>
<text x="505.2" y="272.5">1</text>
<text x="511.9" y="272.7">14</text>
<text x="524.4" y="274">-4</text>
<text x="103.6" y="277">1</text>
<text x="264.8" y="276">&quot;Предупреждение&quot;</text>
<text x="272.9" y="280">-HL4</text>
<text x="490.4" y="280.3">9</text>
<text x="504.8" y="280.5">5</text>
<text x="511.9" y="280.7">15</text>
<text x="262" y="285.7">HL4</text>
<text x="267.6" y="284">1</text>
<text x="284.9" y="284">2</text>
<text x="358.1" y="287.7">K3</text>
<text x="379" y="286">A1</text>
<text x="390.6" y="286">A2</text>
<text x="511.9" y="285.7">16</text>
<text x="524.4" y="286">-6</text>
<text x="524.4" y="282">-5</text>
<text x="494.2" y="291.7">-K4</text>
<text x="504.2" y="291.5">1</text>
<text x="511.9" y="291.7">17</text>
<text x="524.4" y="293">-7</text>
<text x="112.3" y="294">RJ45</text>
<text x="262.8" y="295">&quot;Система охлаждения</text>
<text x="272.3" y="299.5">включена&quot;</text>
<text x="381" y="297">Авария</text>
<text x="489.4" y="299.3">9</text>
<text x="491.9" y="294.7">/3.A1</text>
<text x="503.8" y="299.5">5</text>
<text x="511.9" y="299.7">18</text>
<text x="272.9" y="305">-HL5</text>
<text x="384.1" y="301">-K4</text>
<text x="511.9" y="304.7">19</text>
<text x="524.4" y="305">-9</text>
<text x="524.4" y="301">-8</text>
<text x="248.4" y="308">-A2</text>
<text x="262" y="310.7">HL5</text>
<text x="267.6" y="309">1</text>
<text x="284.9" y="309">2</text>
<text x="400.3" y="306.5">/3.A1</text>
<text x="86.8" y="313">MOXA EDS-2005-EL</text>
<text x="379" y="317">A1</text>
<text x="390.6" y="317">A2</text>
<text x="490.9" y="317.7">/3.A1</text>
<text x="493.2" y="314.7">-K5</text>
<text x="503.2" y="314.5">1</text>
<text x="512.2" y="314.7">20</text>
<text x="523.4" y="316">-10</text>
<text x="164.1" y="320.4">/1.A1</text>
<text x="177.7" y="318.5">P24-1</text>
<text x="178.8" y="322.5">M1</text>
<text x="203.3" y="322.6">= 24 B</text>
<text x="293.5" y="321.2" transform="rotate(-90 293.5 321.2)">M6</text>
<text x="358.1" y="318.7">K4</text>
<text x="488.4" y="322.3">9</text>
<text x="502.8" y="322.5">5</text>
<text x="512.2" y="322.7">21</text>
<text x="165.1" y="324.4">/1.A1</text>
<text x="183.9" y="326">8-4</text>
<text x="358.8" y="328">Система охлаждения включена</text>
<text x="512.2" y="327.7">22</text>
<text x="523.4" y="328">-12</text>
<text x="523.6" y="324">-11</text>
<text x="295.4" y="334.9" transform="rotate(-90 295.4 334.9)">/1.A1</text>
<text x="384.1" y="332">-K5</text>
<text x="193.9" y="340.5">1</text>
<text x="400.3" y="337.5">/3.A1</text>
<text x="194.4" y="344.7">2</text>
<text x="194.1" y="352.6">4</text>
<text x="194.3" y="348.5">3</text>
<text x="358.1" y="349.7">K5</text>
<text x="379" y="348">A1</text>
<text x="390.6" y="348">A2</text>
<text x="194.2" y="356.5">5</text>
<text x="194.2" y="360.5">6</text>
<text x="194.3" y="364.6">7</text>
<text x="365.7" y="362">Насос фильтра включить</text>
<text x="194.3" y="368.6">8</text>
<text x="225.7" y="371">USB</text>
<text x="385.1" y="366">-K6</text>
<text x="401.3" y="371.5">/2.A1</text>
<text x="194.2" y="372.4">9</text>
<text x="358.1" y="383.7">K6</text>
<text x="380" y="382">A1</text>
<text x="391.6" y="382">A2</text>
<text x="418.9" y="383.5">M5</text>
<text x="429.9" y="385.4">/1.A1</text>
<text x="153.8" y="391">kb4</text>
<text x="200.7" y="399">Панель оператора МТ8050iE</text>
</g>
<g font-size="2.9">
<text x="83.1" y="191.1">GND</text>
<text x="194" y="320">+</text>
<text x="194.1" y="323.9">-</text>
<text x="192.9" y="328">FG</text>
<text x="202.9" y="335">COM3 RS485</text>
<text x="201.9" y="339">(COM1 RS485 2W / 4W)</text>
<text x="228.9" y="353">COM1 RS232</text>
<text x="199.8" y="358">Data -</text>
<text x="199.9" y="354">GND</text>
<text x="199.8" y="370">Data +</text>
<text x="234.8" y="371">Нost port</text>
<text x="208.8" y="386">Ethernet port</text>
</g>
<g font-size="2.3">
<text x="84.1" y="88.1">о</text>
<text x="88.7" y="88.1">о</text>
<text x="96.6" y="88">о</text>
</g>
<g font-size="1.8">
<text x="177.4" y="131.4">2</text>
<text x="177.6" y="129.8">1</text>
<text x="177.3" y="134.6">4</text>
<text x="177.3" y="136.4">5</text>
<text x="177.4" y="133.1">3</text>
<text x="177.3" y="139.9">7</text>
<text x="177.4" y="141.7">8</text>
<text x="177.4" y="138.1">6</text>
<text x="115.4" y="164.8">1</text>
<text x="115.6" y="166.4">2</text>
<text x="115.5" y="168.1">3</text>
<text x="115.6" y="171.4">5</text>
<text x="115.6" y="173.1">6</text>
<text x="115.6" y="169.6">4</text>
<text x="115.6" y="174.9">7</text>
<text x="115.6" y="176.7">8</text>
<text x="115.4" y="276.8">1</text>
<text x="115.5" y="280.1">3</text>
<text x="115.6" y="278.4">2</text>
<text x="115.6" y="281.6">4</text>
<text x="115.6" y="283.4">5</text>
<text x="115.6" y="286.9">7</text>
<text x="115.6" y="285.1">6</text>
<text x="115.6" y="288.7">8</text>
<text x="198.3" y="381.9">2</text>
<text x="198.3" y="383.5">3</text>
<text x="198.6" y="380.2">1</text>
<text x="204.6" y="382.9">3</text>
<text x="204.6" y="379.4">1</text>
<text x="204.7" y="381.3">2</text>
<text x="198.2" y="385.1">4</text>
<text x="198.3" y="386.8">5</text>
<text x="198.4" y="388.5">6</text>
<text x="204.5" y="386.2">5</text>
<text x="204.5" y="384.6">4</text>
<text x="204.5" y="389.7">7</text>
<text x="204.6" y="387.9">6</text>
<text x="198.3" y="390.3">7</text>
<text x="198.4" y="392.1">8</text>
<text x="204.6" y="391.4">8</text>
</g>
</svg>
